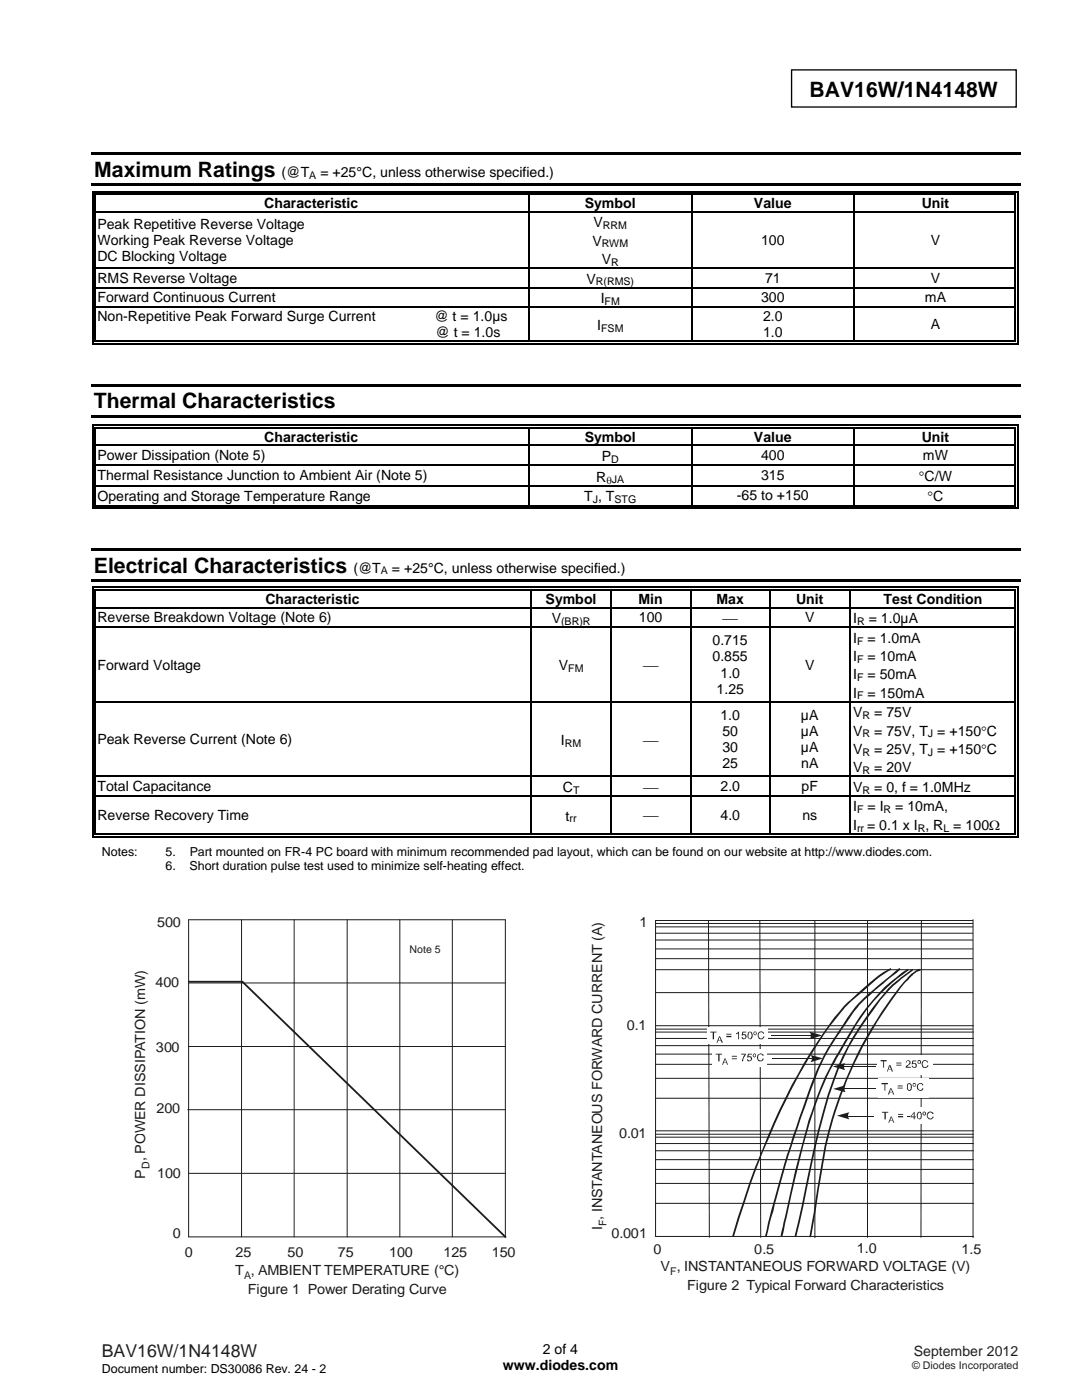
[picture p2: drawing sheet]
<svg xmlns="http://www.w3.org/2000/svg" width="216mm" height="279mm" viewBox="0 0 216 279" stroke-linecap="round" stroke-linejoin="round" font-family="sans-serif">
<path d="M157.9 13.9h44.9v7.5h-44.9z" fill="none" stroke="#000" stroke-width=".26"/>
<g fill="#000">
<path d="M18.3 30.4h185.4v.6h-185.4zM18.3 36.6h185.4v.5h-185.4zM18.4 38.1h.2v.8h-.2zM18.4 38.1h.7v.3h-.7zM18.9 38.7h.2v.2h-.2zM105.5 38.9h.2zM105.5 38.1h.7v.3h-.7zM105.5 38.7h.7v.2h-.7zM137.9 38.9h.2zM137.9 38.1h.7v.3h-.7zM137.9 38.7h.7v.2h-.7zM170.3 38.9h.3z"/>
<path d="M170.3 38.1h.8v.3h-.8zM170.3 38.7h.8v.2h-.8zM202.5 38.1h.8v.3h-.8zM202.5 38.7h.3v.2h-.3zM203 38.1h.3v.8h-.3zM18.4 42.2h.2v.2h-.2zM18.4 53.4h.2v.3h-.2zM18.4 57.3h.2v.3h-.2zM18.9 42.2h.2v.2h-.2zM18.9 53.4h.2v.3h-.2zM18.9 57.3h.2v.3h-.2zM105.5 42.2h.2v.2h-.2z"/>
<path d="M105.5 53.4h.2v.3h-.2zM105.5 57.3h.2v.3h-.2zM137.9 42.2h.2v.2h-.2zM137.9 53.4h.2v.3h-.2zM137.9 57.3h.2v.3h-.2zM170.3 42.2h.3v.2h-.3zM170.3 53.4h.3v.3h-.3zM170.3 57.3h.3v.3h-.3zM202.5 42.2h.3v.2h-.3zM202.5 53.4h.3v.3h-.3zM202.5 57.3h.3v.3h-.3zM203 42.2h.3v.2h-.3z"/>
<path d="M203 53.4h.3v.3h-.3zM203 57.3h.3v.3h-.3zM18.2 76.7h185.5v.5h-185.5zM18.4 61.2h.2v.3h-.2zM18.4 68.5h.7v.3h-.7zM18.9 61.2h.2v.3h-.2zM18.9 68h.2v.3h-.2zM105.5 61.2h.2v.3h-.2zM105.5 68h.7v.3h-.7zM137.9 61.2h.2v.3h-.2zM137.9 68h.7v.3h-.7zM137.9 68.5h.7v.3h-.7z"/>
<path d="M170.3 61.2h.3v.3h-.3zM170.3 68h.8v.3h-.8zM202.5 61.2h.3v.3h-.3zM202.5 68.5h.8v.3h-.8zM202.5 68h.3v.3h-.3zM203 61.2h.3v.3h-.3zM203 68h.3v.8h-.3zM18.2 82.8h185.5v.5h-185.5zM18.4 84.7h.2v.8h-.2zM18.4 84.7h.7v.3h-.7zM18.4 88.8h.2v.2h-.2zM18.4 92.7h.2v.2h-.2z"/>
<path d="M18.4 96.8h.2v.3h-.2zM18.9 85.2h.2v.3h-.2zM18.9 88.8h.2v.2h-.2zM18.9 92.7h.2v.2h-.2zM18.9 96.8h.2v.3h-.2zM105.5 85.5h.2zM105.5 84.7h.7v.3h-.7zM105.5 85.2h.7v.3h-.7zM105.5 88.8h.2v.2h-.2zM105.5 92.7h.2v.2h-.2zM105.5 96.8h.2v.3h-.2zM137.9 85.5h.2z"/>
<path d="M137.9 84.7h.7v.3h-.7zM137.9 85.2h.7v.3h-.7zM137.9 88.8h.2v.2h-.2zM137.9 92.7h.2v.2h-.2zM137.9 96.8h.2v.3h-.2zM170.3 85.5h.3zM170.3 84.7h.8v.3h-.8zM170.3 85.2h.8v.3h-.8zM170.3 88.8h.3v.2h-.3zM170.3 92.7h.3v.2h-.3zM170.3 96.8h.3v.3h-.3zM202.5 84.7h.8v.3h-.8z"/>
<path d="M202.5 85.2h.3v.3h-.3zM202.5 88.8h.3v.2h-.3zM202.5 92.7h.3v.2h-.3zM202.5 96.8h.3v.3h-.3zM203 84.7h.3v.8h-.3zM203 88.8h.3v.2h-.3zM203 92.7h.3v.2h-.3zM203 96.8h.3v.3h-.3zM18.2 109.4h185.5v.6h-185.5zM18.2 115.5h185.5v.6h-185.5zM18.4 101.3h.7v.2h-.7zM18.4 117.1h.2v.8h-.2z"/>
<path d="M18.4 117.1h.7v.3h-.7zM18.9 100.8h.2v.2h-.2zM18.9 117.6h.2v.3h-.2zM105.5 100.8h.7v.2h-.7zM105.9 117.9h.3zM105.9 117.1h.8v.3h-.8zM105.9 117.6h.8v.3h-.8zM121.8 117.9h.2zM121.8 117.1h.8v.3h-.8zM121.8 117.6h.8v.3h-.8zM137.7 117.9h.2zM137.7 117.1h.7v.3h-.7z"/>
<path d="M137.7 117.6h.7v.3h-.7zM137.9 100.8h.7v.2h-.7zM137.9 101.3h.7v.2h-.7zM153.5 117.9h.3zM153.5 117.1h.8v.3h-.8zM153.5 117.6h.8v.3h-.8zM169.4 117.9h.3zM169.4 117.1h.8v.3h-.8zM169.4 117.6h.8v.3h-.8zM170.3 100.8h.8v.2h-.8zM202.5 101.3h.8v.2h-.8zM202.5 100.8h.3v.2h-.3z"/>
<path d="M202.5 117.1h.8v.3h-.8zM202.5 117.6h.3v.3h-.3zM203 100.8h.3v.7h-.3zM203 117.1h.3v.8h-.3zM18.4 121.2h.2v.2h-.2zM18.4 125.1h.2v.2h-.2zM18.9 121.2h.2v.2h-.2zM18.9 125.1h.2v.2h-.2zM105.9 121.2h.3v.2h-.3zM105.9 125.1h.3v.2h-.3zM121.8 121.2h.2v.2h-.2zM121.8 125.1h.2v.2h-.2z"/>
<path d="M137.7 121.2h.2v.2h-.2zM137.7 125.1h.2v.2h-.2zM153.5 121.2h.3v.2h-.3zM153.5 125.1h.3v.2h-.3zM169.4 121.2h.3v.2h-.3zM169.4 125.1h.3v.2h-.3zM202.5 121.2h.3v.2h-.3zM202.5 125.1h.3v.2h-.3zM203 121.2h.3v.2h-.3zM203 125.1h.3v.2h-.3zM18.4 140h.2v.2h-.2zM18.4 154.8h.2v.3h-.2z"/>
<path d="M18.4 158.7h.2v.3h-.2zM18.9 140h.2v.2h-.2zM18.9 154.8h.2v.3h-.2zM18.9 158.7h.2v.3h-.2zM105.9 140h.3v.2h-.3zM105.9 154.8h.3v.3h-.3zM105.9 158.7h.3v.3h-.3zM121.8 140h.2v.2h-.2zM121.8 154.8h.2v.3h-.2zM121.8 158.7h.2v.3h-.2zM137.7 140h.2v.2h-.2zM137.7 154.8h.2v.3h-.2z"/>
<path d="M137.7 158.7h.2v.3h-.2zM153.5 140h.3v.2h-.3zM153.5 154.8h.3v.3h-.3zM153.5 158.7h.3v.3h-.3zM169.4 140h.3v.2h-.3zM169.4 154.8h.3v.3h-.3zM169.4 158.7h.3v.3h-.3zM202.5 140h.3v.2h-.3zM202.5 154.8h.3v.3h-.3zM202.5 158.7h.3v.3h-.3zM203 140h.3v.2h-.3zM203 154.8h.3v.3h-.3z"/>
<path d="M203 158.7h.3v.3h-.3zM18.4 166.8h.7v.3h-.7zM18.9 166.3h.2v.3h-.2zM105.9 166.3h.8v.3h-.8zM121.8 166.3h.8v.3h-.8zM137.7 166.3h.7v.3h-.7zM153.5 166.3h.8v.3h-.8zM169.4 166.3h.8v.3h-.8zM202.5 166.8h.8v.3h-.8zM202.5 166.3h.3v.3h-.3zM203 166.3h.3v.8h-.3z"/>
</g>
<g fill="none" stroke="#000" stroke-width=".25">
<path d="M18.5 38.9v3.3M19 38.9v3.3M19.1 38.3h86.4M19.1 38.8h86.4M105.6 38.9v3.3M106.2 38.3h31.7M106.2 38.8h31.7M138 38.9v3.3M138.6 38.3h31.7M138.6 38.8h31.7M170.5 38.9v3.3M171.1 38.3h31.4"/>
<path d="M171.1 38.8h31.4M202.6 38.9v3.3M203.1 38.9v3.3M18.5 42.4v11M18.5 53.7v3.6M18.5 57.6v3.6M19 42.4v11M19 53.7v3.6M19 57.6v3.6M19.1 42.3h86.4M19.1 53.5h86.4M19.1 57.4h86.4"/>
<path d="M105.6 42.4v11M105.6 53.7v3.6M105.6 57.6v3.6M105.7 42.3h32.2M105.7 53.5h32.2M105.7 57.4h32.2M138 42.4v11M138 53.7v3.6M138 57.6v3.6M138.1 42.3h32.2M138.1 53.5h32.2M138.1 57.4h32.2"/>
<path d="M170.5 42.4v11M170.5 53.7v3.6M170.5 57.6v3.6M170.6 42.3h31.9M170.6 53.5h31.9M170.6 57.4h31.9M202.6 42.4v11M202.6 53.7v3.6M202.6 57.6v3.6M203.1 42.4v11M203.1 53.7v3.6M203.1 57.6v3.6"/>
<path d="M18.5 61.5v7.3M19 61.5v6.5M19.1 61.3h86.4M19.1 68.6h118.8M19.1 68.1h86.4M105.6 61.5v6.5M105.7 61.3h32.2M106.2 68.1h31.7M138 61.5v6.5M138.1 61.3h32.2M138.6 68.6h63.9M138.6 68.1h31.7"/>
<path d="M170.5 61.5v6.5M170.6 61.3h31.9M171.1 68.1h31.4M202.6 61.5v6.5M203.1 61.5v6.5M18.5 85.5v3.3M18.5 89v3.7M18.5 92.9v3.9M18.5 97.1v4.4M19 85.5v3.3M19 89v3.7M19 92.9v3.9"/>
<path d="M19 97.1v3.7M19.1 84.8h86.4M19.1 85.3h86.4M19.1 88.9h86.4M19.1 92.8h86.4M19.1 96.9h86.4M105.6 85.5v3.3M105.6 89v3.7M105.6 92.9v3.9M105.6 97.1v3.7M105.7 88.9h32.2M105.7 92.8h32.2"/>
<path d="M105.7 96.9h32.2M106.2 84.8h31.7M106.2 85.3h31.7M138 85.5v3.3M138 89v3.7M138 92.9v3.9M138 97.1v3.7M138.1 88.9h32.2M138.1 92.8h32.2M138.1 96.9h32.2M138.6 84.8h31.7M138.6 85.3h31.7"/>
<path d="M170.5 85.5v3.3M170.5 89v3.7M170.5 92.9v3.9M170.5 97.1v3.7M170.6 88.9h31.9M170.6 92.8h31.9M170.6 96.9h31.9M171.1 84.8h31.4M171.1 85.3h31.4M202.6 85.5v3.3M202.6 89v3.7M202.6 92.9v3.9"/>
<path d="M202.6 97.1v3.7M203.1 85.5v3.3M203.1 89v3.7M203.1 92.9v3.9M203.1 97.1v3.7M18.5 117.9v3.3M19 117.9v3.3M19.1 101.4h118.8M19.1 100.9h86.4M19.1 117.2h86.8M19.1 117.8h86.8M106 117.9v3.3"/>
<path d="M106.2 100.9h31.7M106.7 117.2h15.1M106.7 117.8h15.1M121.9 117.9v3.3M122.6 117.2h15.1M122.6 117.8h15.1M137.8 117.9v3.3M138.4 117.2h15.1M138.4 117.8h15.1M138.6 101.4h63.9M138.6 100.9h31.7M153.7 117.9v3.3"/>
<path d="M154.3 117.2h15.1M154.3 117.8h15.1M169.5 117.9v3.3M170.2 117.2h32.3M170.2 117.8h32.3M171.1 100.9h31.4M202.6 117.9v3.3M203.1 117.9v3.3M18.5 121.4v3.7M18.5 125.3v14.7M19 121.4v3.7M19 125.3v14.7"/>
<path d="M19.1 121.3h86.8M19.1 125.2h86.8M106 121.4v3.7M106 125.3v14.7M106.2 121.3h15.6M106.2 125.2h15.6M121.9 121.4v3.7M121.9 125.3v14.7M122 121.3h15.7M122 125.2h15.7M137.8 121.4v3.7M137.8 125.3v14.7"/>
<path d="M137.9 121.3h15.6M137.9 125.2h15.6M153.7 121.4v3.7M153.7 125.3v14.7M153.8 121.3h15.6M153.8 125.2h15.6M169.5 121.4v3.7M169.5 125.3v14.7M169.7 121.3h32.8M169.7 125.2h32.8M202.6 121.4v3.7M202.6 125.3v14.7"/>
<path d="M203.1 121.4v3.7M203.1 125.3v14.7M18.5 140.2v14.6M18.5 155.1v3.6M18.5 159v8.1M19 140.2v14.6M19 155.1v3.6M19 159v7.3M19.1 140.1h86.8M19.1 154.9h86.8M19.1 158.9h86.8M106 140.2v14.6"/>
<path d="M106 155.1v3.6M106 159v7.3M106.2 140.1h15.6M106.2 154.9h15.6M106.2 158.9h15.6M121.9 140.2v14.6M121.9 155.1v3.6M121.9 159v7.3M122 140.1h15.7M122 154.9h15.7M122 158.9h15.7M137.8 140.2v14.6"/>
<path d="M137.8 155.1v3.6M137.8 159v7.3M137.9 140.1h15.6M137.9 154.9h15.6M137.9 158.9h15.6M153.7 140.2v14.6M153.7 155.1v3.6M153.7 159v7.3M153.8 140.1h15.6M153.8 154.9h15.6M153.8 158.9h15.6M169.5 140.2v14.6"/>
<path d="M169.5 155.1v3.6M169.5 159v7.3M169.7 140.1h32.8M169.7 154.9h32.8M169.7 158.9h32.8M202.6 140.2v14.6M202.6 155.1v3.6M202.6 159v7.3M203.1 140.2v14.6M203.1 155.1v3.6M203.1 159v7.3M19.1 167h183.4"/>
<path d="M19.1 166.5h86.8M106.7 166.5h15.1M122.6 166.5h15.1M138.4 166.5h15.1M154.3 166.5h15.1M170.2 166.5h32.3"/>
</g>
<path d="M37.6 183.6h63.2v63.2h-63.2zM37.6 196.2h63.2M48.2 183.6v63.2M58.7 183.6v63.2M69.3 183.6v63.2M79.8 183.6v63.2M90.3 183.6v63.2M37.6 208.9h63.2M37.5 221.5h63.3M37.6 234.2h63.2" fill="none" stroke="#1f1a17" stroke-width=".2"/>
<path d="M37.6 195.7h10.9v.4h-10.9zM48.5 195.7v.2zM48.5 195.8l52.6 51-.3 .3-52.5-51z" fill="#1f1a17"/>
<g fill="none" stroke="#1f1a17" stroke-width=".2">
<path d="M130.8 198.1h63.4M130.8 184.3h63.3M130.8 193.5h63.3M130.8 191.3h63.3M130.8 189.4h63.3M130.8 186.2h63.3M130.8 187.6h63.3M130.8 185h63.3M141.4 183.7l.1 63.2M151.6 183.7l.2 63.2M162.6 183.7v63.3M173.1 183.7v63.2"/>
<path d="M183.9 183.7l-.1 63.2M194.1 183.7h-63.3v63.1h63.4M194.2 183.5v63.5M130.8 215.2h63.4M130.8 212.4h63.4M130.8 206h63.4M130.8 207.2h63.4M130.8 208.7h63.4M130.8 219.2h63.4M130.8 210.4h63.4M130.8 205.4h63.3M130.9 204.7h63.3"/>
<path d="M130.8 225.7h63.4M130.8 233.4h63.4M130.8 228.2h63.4M130.8 226.9h63.4M130.8 226.4h63.4M130.8 236.2h63.4M130.8 229.7h63.4M130.8 231.4h63.4M130.8 240.2h63.4"/>
</g>
<g fill="#1f1a17">
<path d="M155.5 221.5l.4 .1a161.9 161.9 0 0 0-9.4 25.2l-.4-.1a167.8 167.8 0 0 1 9.4-25.2zM165.2 204.8l.3 .2-5 7.8-2.3 4.1-2.3 4.7-.4-.1a100.1 100.1 0 0 1 9.7-16.7zM166.5 203l.3 .3-1.3 1.7-.3-.2zM167.9 201.3l.4 .2-1.5 1.8-.3-.3zM168.1 201.4l.2 .1zM168.4 200.8l.4-.4 .2 .2-.7 .9-.4-.2zM168.8 200.4l.8-.8 .2 .3-.8 .7zM169.7 199.8l.2 .1zM169.6 199.6l.3 .3zM169.7 199.8l.1 .1zM169.6 199.6l2.1-1.8 .2 .3-2.1 1.8zM171.7 197.8l1.5-1.4a18.9 18.9 0 0 1 4.6-3.2v.3a23.4 23.4 0 0 0-5.9 4.6z"/>
<path d="M152.6 246.8h.4zM153.9 241.5l.4 .2-1.3 5.1h-.4zM154.6 239.1l.3 .1-.6 2.5-.4-.2zM157 230.7l.3 .1-2.4 8.4-.3-.1zM159.5 223.1h.3l-.6 1.9-1.9 5.8-.3-.1zM159.5 223.1h.3zM159.5 223.1h.1zM166.3 207.3l.3 .3a54.3 54.3 0 0 0-5.9 13.3l-.9 2.2h-.3l1.2-3.5a51.1 51.1 0 0 1 5.6-12.3zM168 204.8l.3 .2-1.7 2.6-.3-.3zM172.4 199.1l.3 .3-2.3 2.5-2.1 3.1-.3-.2 1-1.6a20.2 20.2 0 0 1 3.4-4.1zM172.4 199.1l3.6-3 .2 .2-3.5 3.1zM176.1 196.2l.1 .1zM176 196.1l3.5-2.9 .2 .2-3.5 2.9z"/>
<path d="M156.6 243h.4l-.9 3.8-.3-.1zM166.2 211.7l.4 .3a73.8 73.8 0 0 0-6.8 18.4l-2.8 12.6h-.4a237.2 237.2 0 0 1 4.7-19.4l2-5.4a41.7 41.7 0 0 1 2.9-6.5zM167.1 210.3l.3 .2-.8 1.5-.4-.3zM171.6 202.8l.3 .2-1.1 1.6-3.4 5.9-.3-.2zM176.5 197l.2 .3a32.2 32.2 0 0 0-4.8 5.7l-.3-.2 1.2-1.7zM176.5 197l3.5-2.9 1.1-.7 .2 .2-2.3 1.7-2.3 2z"/>
<path d="M158.5 246.8h.4zM158.7 246.8h.2zM161.2 234.7l.3 .1-2.6 12h-.4zM163.2 225.6l.3 .1-2 9.1-.3-.1zM167.1 213.1l.3 .1a85.2 85.2 0 0 0-3.9 12.5l-.3-.1a85.2 85.2 0 0 1 3.9-12.5zM171.2 205.3l.3 .2a39.8 39.8 0 0 0-4.1 7.7l-.3-.1a49.4 49.4 0 0 1 4.1-7.8zM171.2 205.2l.1-.1 .3 .3-.1 .1zM177.2 197.3l.3 .2-1.8 2-4.1 5.9-.3-.3a62.4 62.4 0 0 1 5.9-7.8zM177.4 197.3l.1 .2zM177.2 197.3l.3 .2zM177.2 197.3h.2zM178 196.5l2.7-2.1 .2 .2-3.4 2.9-.3-.2zM180.7 194.4l1.3-1 .2 .2-1.3 1z"/>
<path d="M163 237.5h.4l-1.6 9.4-.3-.1zM165.2 225.8l.4 .1-.7 2.8-1.5 8.8h-.4l1.5-8.9zM171.9 208.6l.4 .2a78.7 78.7 0 0 0-6.7 17.1l-.4-.1a85 85 0 0 1 6.7-17.2zM179.5 196.9l.3 .2a92.1 92.1 0 0 0-7.5 11.7l-.4-.2 2-3.4a73.2 73.2 0 0 1 5.6-8.3zM180.4 195.9l.7-.7 .2 .3-1.5 1.6-.3-.2zM181.1 195.1l.1-.1 .3 .2-.2 .3-.2-.3zM181.6 194.6l.2 .3-.3 .3-.3-.2zM181.6 194.6l.3-.3 .3 .3-.4 .3zM181.9 194.3l.2-.1 .1 .3v.1zM182.1 194.2l1.1-.8h.4l.1 .3-.8 .3-.7 .5z"/>
</g>
<g fill="#fff">
<path d="M175.4 221h11.3v3.2h-11.3z"/>
<path d="M141.1 205h12.1v3.3h-12.1z"/>
<path d="M142.2 209.4h10.9v3.5h-10.9z"/>
<path d="M175 210.7h11.2v3.8h-11.2z"/>
<path d="M175.3 215.3h10.1v3.8h-10.1z"/>
</g>
<g fill="#1f1a17">
<path d="M176 221.9h1.2v.2h-.5v1.3h-.2v-1.3h-.5z" fill-rule="evenodd"/>
<path d="M179.2 222.3h1v.2h-1zM179.2 222.7h1v.3h-1z" fill-rule="evenodd"/>
<path d="M182.4 221.9l.1 .9h.3v.2h-.3v.4h-.2v-.4h-.6v-.2zM182.3 222.1l-.5 .7h.5z" fill-rule="evenodd"/>
<path d="M183.1 222l.6-.1 .2 .4v.9l-.5 .2a.89 .89 0 0 1-.3-1.4zM183.3 222.1l-.2 .6 .1 .4 .3 .1 .2-.1 .1-.4-.1-.6-.3-.1z" fill-rule="evenodd"/>
<path d="M184.3 221.9l.1-.1 .4 .3v.3l-.4 .3-.3-.3v-.3zM184.3 222v.4l.2 .1 .1-.4z" fill-rule="evenodd"/>
<path d="M185.1 222.1l.2-.2a.71 .71 0 0 1 1 .4h-.3l-.2-.2a.59 .59 0 0 0-.7 .5 .59 .59 0 0 0 .7 .6l.3-.4 .2 .1a.77 .77 0 0 1-1 .4l-.2-.2a.83 .83 0 0 1 0-1z" fill-rule="evenodd"/>
<path d="M177.8 222.8h.1l.5 1.3h-.1l-.2-.5h-.5l-.2 .5h-.2zM177.8 223l-.1 .6h.4z" fill-rule="evenodd"/>
<path d="M141.7 205.9h1.3v.2h-.5v1.3h-.3v-1.3h-.5z" fill-rule="evenodd"/>
<path d="M144.9 206.3h1v.2h-1zM144.9 206.7h1v.3h-1z" fill-rule="evenodd"/>
<path d="M146.9 206.2l.6-.3v1.5h-.2v-1.2l-.3 .2z" fill-rule="evenodd"/>
<path d="M148.1 205.9h.8v.2h-.6l-.1 .4h.6l.2 .4-.2 .3-.3 .2h-.3l-.2-.2v-.2h.1l.2 .2 .4-.1v-.4l-.1-.1-.6 .1z" fill-rule="evenodd"/>
<path d="M149.2 206.1l.6-.2 .3 .4a.85 .85 0 0 1-.3 1.1h-.1a1.06 1.06 0 0 1-.5-1.3zM149.4 206.1l-.1 .8 .2 .3h.3l.2-.5-.1-.4-.2-.3z" fill-rule="evenodd"/>
<path d="M150.5 205.9a.37 .37 0 0 1 .5 .3 .37 .37 0 0 1-.5 .4l-.2-.2v-.3zM150.4 206.2a.25 .25 0 0 0 .5 0 .25 .25 0 0 0-.5 0z" fill-rule="evenodd"/>
<path d="M151.4 206.1l.5-.3 .5 .3 .1 .2h-.2a.48 .48 0 0 0-.5-.3 .48 .48 0 0 0-.4 .5v.3l.3 .4h.3l.3-.4 .2 .1-.4 .5-.7-.1-.2-.5z" fill-rule="evenodd"/>
<path d="M143.5 206.8h.2l.6 1.3h-.3l-.2-.4h-.5l-.1 .4h-.2zM143.6 207l-.2 .6h.4z" fill-rule="evenodd"/>
<path d="M142.8 210.3h1.3v.2h-.5v1.3h-.3v-1.3h-.5z" fill-rule="evenodd"/>
<path d="M146 210.7h1v.2h-1zM146 211.2h1v.2h-1z" fill-rule="evenodd"/>
<path d="M147.9 210.3h.9l-.6 1.5h-.1v-.2l.6-1.1h-.8z" fill-rule="evenodd"/>
<path d="M149.2 210.3h.8v.2h-.6l-.1 .4h.6l.2 .4a.66 .66 0 0 1-.9 .4l-.1-.3h.1l.2 .2 .4-.1v-.4l-.1-.1-.6 .1z" fill-rule="evenodd"/>
<path d="M150.3 210.4l.2-.2 .4 .3v.3l-.2 .2-.2 .1-.2-.2zM150.4 210.4v.4a.24 .24 0 0 0 .4-.2 .24 .24 0 0 0-.4-.2z" fill-rule="evenodd"/>
<path d="M151.4 210.4a.67 .67 0 0 1 1 .3h-.2a.49 .49 0 0 0-.5-.3 .49 .49 0 0 0-.4 .3l.1 .8 .6 .1 .2-.4 .2 .1-.1 .3a.76 .76 0 0 1-1.2-.1 .76 .76 0 0 1 .3-1.1z" fill-rule="evenodd"/>
<path d="M144.6 211.2h.2l.5 1.3h-.2l-.2-.4h-.5l-.1 .4h-.2zM144.7 211.4l-.2 .6h.4z" fill-rule="evenodd"/>
<path d="M175.7 211.6h1.2v.2h-.5v1.3h-.2v-1.3h-.5z" fill-rule="evenodd"/>
<path d="M178.9 212.1h1v.1h-1zM178.9 212.5h1v.2h-1z" fill-rule="evenodd"/>
<path d="M180.8 211.8l.4-.2 .5 .2-.1 .6-.6 .5h.7v.2h-1l.1-.4 .7-.5-.2-.5h-.2l-.2 .4h-.2z" fill-rule="evenodd"/>
<path d="M182.1 211.6h.7v.2h-.6v.4h.5l.2 .2-.1 .6-.4 .2-.5-.5h.2l.2 .3a.36 .36 0 0 0 .4-.5 .36 .36 0 0 0-.6-.1h-.2z" fill-rule="evenodd"/>
<path d="M183.2 211.6h.5v.6l-.4 .1-.2-.1zM183.3 211.7l-.1 .3 .1 .2h.2l.1-.4z" fill-rule="evenodd"/>
<path d="M184.1 211.8l.2-.2h.4l.4 .2 .1 .2-.2 .1a.51 .51 0 0 0-.7-.3 .51 .51 0 0 0-.2 .7l.2 .3 .3 .2 .2-.1 .2-.3 .3 .1-.5 .4h-.6a1.08 1.08 0 0 1-.1-1.3z" fill-rule="evenodd"/>
<path d="M177.4 212.6h.3l.5 1.2h-.3l-.1-.4h-.6v.4h-.2zM177.5 212.7l-.2 .6h.5z" fill-rule="evenodd"/>
<path d="M175.9 216.1h1.3v.3h-.5v1.3h-.2v-1.3h-.6z" fill-rule="evenodd"/>
<path d="M179.1 216.6h1v.2h-1zM179.1 217.1h1v.1h-1z" fill-rule="evenodd"/>
<path d="M181.1 216.2l.4-.1a.89 .89 0 0 1 .5 .8 .89 .89 0 0 1-.5 .8 .62 .62 0 0 1-.5-.7v-.5zM181.2 216.4l-.1 .8 .4 .4 .2-.4v-.6l-.2-.3z" fill-rule="evenodd"/>
<path d="M182.2 216.2l.4-.1 .2 .5-.2 .3h-.3a.45 .45 0 0 1-.1-.7zM182.3 216.3l-.1 .3 .3 .2 .2-.4z" fill-rule="evenodd"/>
<path d="M183 216.5l.2-.1a.59 .59 0 0 1 .6-.3 .59 .59 0 0 1 .5 .5h-.2l-.4-.3a.67 .67 0 0 0-.5 .6 .67 .67 0 0 0 .5 .7l.4-.5 .2 .1a.67 .67 0 0 1-.9 .4 .67 .67 0 0 1-.4-.9z" fill-rule="evenodd"/>
<path d="M177.7 217.1h.1l.6 1.3h-.2l-.1-.4h-.6l-.1 .4h-.2zM177.8 217.2l-.2 .7h.4z" fill-rule="evenodd"/>
</g>
<path d="M181 222.7h.6v.2h-.6z" fill="#1f1a17"/>
<path d="M168.3 222.7h6" fill="none" stroke="#1f1a17" stroke-width=".2"/>
<path d="M167 222.7l2.5-.7-.3 .5v.4l.3 .5z" fill-rule="evenodd" fill="#1f1a17"/>
<path d="M154 211.2h8.9" fill="none" stroke="#1f1a17" stroke-width=".2"/>
<path d="M161.8 210.5l2.4 .7-2.4 .8 .2-.5v-.4z" fill-rule="evenodd" fill="#1f1a17"/>
<path d="M167.4 212.9h7.2" fill="none" stroke="#1f1a17" stroke-width=".2"/>
<path d="M166.2 212.8l2.5-.6-.2 .1a.83 .83 0 0 0 0 1l.2 .3z" fill-rule="evenodd" fill="#1f1a17"/>
<path d="M167.5 217.3h7.3" fill="none" stroke="#1f1a17" stroke-width=".2"/>
<path d="M166.2 217.3l2.6-.7-.3 .3v.8l.3 .3z" fill-rule="evenodd" fill="#1f1a17"/>
<path d="M153.8 206.7h9" fill="none" stroke="#1f1a17" stroke-width=".2"/>
<path d="M161.5 205.9l2.5 .8-2.5 .7 .2-.2a1.38 1.38 0 0 0-.2-1.3z" fill-rule="evenodd" fill="#1f1a17"/>
<g font-size="4.2">
<text x="161.5" y="19.3">BAV16W/1N4148W</text>
<text x="18.8" y="35.3">Maximum Ratings</text>
<text x="18.7" y="81.5">Thermal Characteristics</text>
<text x="18.7" y="114.3">Electrical Characteristics</text>
</g>
<text font-size="3.5" fill="#231f20" x="20.3" y="270.9">BAV16W/1N4148W</text>
<g font-size="2.8">
<text x="56.2" y="35.3">(@T</text>
<text x="63.9" y="35.3">= +25°C, unless otherwise specified.)</text>
<text x="52.7" y="41.5">Characteristic</text>
<text x="116.7" y="41.5">Symbol</text>
<text x="150.4" y="41.5">Value</text>
<text x="183.9" y="41.5">Unit</text>
<text x="19.4" y="45.7">Peak Repetitive Reverse Voltage</text>
<text x="118.4" y="45.4">V</text>
<text x="19.4" y="48.9">Working Peak Reverse Voltage</text>
<text x="19.4" y="52.1">DC Blocking Voltage</text>
<text x="118.2" y="49">V</text>
<text x="120.1" y="52.7">V</text>
<text x="151.9" y="48.9">100</text>
<text x="185.7" y="48.9">V</text>
<text x="19.4" y="56.5">RMS Reverse Voltage</text>
<text x="117" y="56.6">V</text>
<text x="152.7" y="56.5">71</text>
<text x="185.7" y="56.5">V</text>
<text x="19.4" y="60.4">Forward Continuous Current</text>
<text x="19.4" y="64.1">Non-Repetitive Peak Forward Surge Current</text>
<text x="86.7" y="64.1">@ t = 1.0µs</text>
<text x="119.2" y="65.8">I</text>
<text x="119.9" y="60.5">I</text>
<text x="151.9" y="60.4">300</text>
<text x="152.3" y="64.1">2.0</text>
<text x="184.6" y="60.4">mA</text>
<text x="185.7" y="65.7">A</text>
<text x="86.9" y="67.3">@ t = 1.0s</text>
<text x="152.3" y="67.3">1.0</text>
<text x="52.7" y="88.1">Characteristic</text>
<text x="116.7" y="88.1">Symbol</text>
<text x="150.4" y="88.1">Value</text>
<text x="183.9" y="88.1">Unit</text>
<text x="19.4" y="91.8">Power Dissipation (Note 5)</text>
<text x="19.4" y="95.9">Thermal Resistance Junction to Ambient Air (Note 5)</text>
<text x="120.1" y="92">P</text>
<text x="151.9" y="95.9">315</text>
<text x="151.9" y="91.8">400</text>
<text x="183.4" y="96">°C/W</text>
<text x="184.2" y="91.8">mW</text>
<text x="19.4" y="99.9">Operating and Storage Temperature Range</text>
<text x="116.6" y="100">T , T</text>
<text x="119" y="96.1">R</text>
<text x="147" y="99.9">-65 to +150</text>
<text x="185.1" y="100">°C</text>
<text x="70.5" y="114.3">(@T</text>
<text x="78.2" y="114.3">= +25°C, unless otherwise specified.)</text>
<text x="19.4" y="124.2">Reverse Breakdown Voltage (Note 6)</text>
<text x="53" y="120.5">Characteristic</text>
<text x="108.9" y="120.5">Symbol</text>
<text x="110.1" y="124.4">V</text>
<text x="127.4" y="120.5">Min</text>
<text x="127.5" y="124.2">100</text>
<text x="143" y="120.5">Max</text>
<text x="144.3" y="124.4">⎯</text>
<text x="158.8" y="120.5">Unit</text>
<text x="160.7" y="124.2">V</text>
<text x="170.2" y="124.4">I</text>
<text x="173.3" y="124.4">= 1.0µA</text>
<text x="176.3" y="120.5">Test Condition</text>
<text x="142.2" y="128.8">0.715</text>
<text x="142.2" y="132">0.855</text>
<text x="170.2" y="131.9">I</text>
<text x="170.2" y="128.3">I</text>
<text x="173.1" y="128.3">= 1.0mA</text>
<text x="173.1" y="131.9">= 10mA</text>
<text x="19.4" y="133.6">Forward Voltage</text>
<text x="111.5" y="133.8">V</text>
<text x="128.4" y="133.8">⎯</text>
<text x="143.8" y="135.3">1.0</text>
<text x="160.7" y="133.6">V</text>
<text x="170.2" y="135.6">I</text>
<text x="173.1" y="135.6">= 50mA</text>
<text x="143" y="138.5">1.25</text>
<text x="143.8" y="143.6">1.0</text>
<text x="159.8" y="143.6">µA</text>
<text x="170.2" y="143.1">V</text>
<text x="170.2" y="139.2">I</text>
<text x="173.1" y="139.2">= 150mA</text>
<text x="174.4" y="143.2">= 75V</text>
<text x="19.4" y="148.5">Peak Reverse Current (Note 6)</text>
<text x="111.9" y="148.6">I</text>
<text x="128.4" y="148.6">⎯</text>
<text x="144.1" y="146.9">50</text>
<text x="159.8" y="146.9">µA</text>
<text x="170.2" y="146.8">V</text>
<text x="174.4" y="146.8">= 75V, T = +150°C</text>
<text x="144.1" y="150.1">30</text>
<text x="144.1" y="153.3">25</text>
<text x="159.8" y="150.1">µA</text>
<text x="159.9" y="153.3">nA</text>
<text x="170.2" y="150.5">V</text>
<text x="170.2" y="154.1">V</text>
<text x="174.4" y="150.5">= 25V, T = +150°C</text>
<text x="174.4" y="154.1">= 20V</text>
<text x="19.4" y="157.9">Total Capacitance</text>
<text x="112.3" y="158">C</text>
<text x="128.4" y="158">⎯</text>
<text x="143.8" y="157.9">2.0</text>
<text x="159.9" y="157.9">pF</text>
<text x="170.2" y="161.9">I</text>
<text x="170.2" y="158">V</text>
<text x="173.1" y="161.9">= I</text>
<text x="174.4" y="158">= 0, f = 1.0MHz</text>
<text x="178.6" y="161.9">= 10mA,</text>
<text x="19.4" y="163.6">Reverse Recovery Time</text>
<text x="112.9" y="163.8">t</text>
<text x="128.4" y="163.7">⎯</text>
<text x="143.8" y="163.6">4.0</text>
<text x="160.1" y="163.6">ns</text>
<text x="170.2" y="165.6">I</text>
<text x="173" y="165.6">= 0.1 x I , R = 100Ω</text>
<text x="100.3" y="273.5">www.diodes.com</text>
<text x="108.3" y="270.2">2 of 4</text>
</g>
<g font-size="2.8" fill="#1f1a17">
<text x="31.4" y="185.1">500</text>
<text x="127.6" y="185.1">1</text>
<text x="31" y="197">400</text>
<text x="31.1" y="209.9">300</text>
<text x="125.1" y="205.6">0.1</text>
<text x="31.2" y="222.1">200</text>
<text x="123.5" y="227">0.01</text>
<text x="29" y="235.3" transform="rotate(-90 29 235.3)">P , POWER DISSIPATION (mW)</text>
<text x="31.4" y="235.2">100</text>
<text x="120.1" y="245.5" transform="rotate(-90 120.1 245.5)">I , INSTANTANEOUS FORWARD CURRENT (A)</text>
<text x="34.5" y="247">0</text>
<text x="36.9" y="250.8">0</text>
<text x="47" y="250.8">25</text>
<text x="57.3" y="250.8">50</text>
<text x="67.4" y="250.8">75</text>
<text x="77.7" y="250.8">100</text>
<text x="88.5" y="250.8">125</text>
<text x="98.1" y="250.8">150</text>
<text x="122" y="247.1">0.001</text>
<text x="130.4" y="250.3">0</text>
<text x="150.5" y="250.2">0.5</text>
<text x="171" y="250.1">1.0</text>
<text x="191.9" y="250.3">1.5</text>
<text x="46.9" y="254.5">T , AMBIENT TEMPERATURE (°C)</text>
<text x="131.8" y="253.7">V , INSTANTANEOUS FORWARD VOLTAGE (V)</text>
<text x="137.1" y="257.5">Figure 2 Typical Forward Characteristics</text>
<text x="49.5" y="258.3">Figure 1 Power Derating Curve</text>
</g>
<text font-size="2.8" fill="#231f20" x="182.3" y="270.6">September 2012</text>
<g font-size="2.5">
<text x="20.3" y="170.8">Notes:</text>
<text x="33" y="173.6">6.</text>
<text x="33" y="170.8">5.</text>
<text x="37.8" y="173.6">Short duration pulse test used to minimize self-heating effect.</text>
<text x="37.8" y="170.8">Part mounted on FR-4 PC board with minimum recommended pad layout, which can be found on our website at http://www.diodes.com.</text>
<text x="20.3" y="274">Document number: DS30086 Rev. 24 - 2</text>
</g>
<g font-size="2.1">
<text x="61.7" y="35.6">A</text>
<text x="120.3" y="45.7">RRM</text>
<text x="120.1" y="49.4">RWM</text>
<text x="122" y="53">R</text>
<text x="118.9" y="57">R(RMS)</text>
<text x="120.6" y="60.9">FM</text>
<text x="120" y="66.2">FSM</text>
<text x="122" y="92.3">D</text>
<text x="118.3" y="100.4">J</text>
<text x="121" y="96.6">θJA</text>
<text x="122.6" y="100.4">STG</text>
<text x="76" y="114.6">A</text>
<text x="112" y="124.7">(BR)R</text>
<text x="171" y="124.7">R</text>
<text x="171" y="128.7">F</text>
<text x="113.4" y="134.1">FM</text>
<text x="171" y="132.3">F</text>
<text x="171" y="136">F</text>
<text x="171" y="139.6">F</text>
<text x="172.1" y="143.5">R</text>
<text x="112.7" y="149">RM</text>
<text x="172.1" y="147.2">R</text>
<text x="185.2" y="147.2">J</text>
<text x="172.1" y="150.8">R</text>
<text x="172.1" y="154.5">R</text>
<text x="185.2" y="150.8">J</text>
<text x="114.3" y="158.4">T</text>
<text x="172.1" y="158.4">R</text>
<text x="113.6" y="164.1">rr</text>
<text x="171" y="162.3">F</text>
<text x="171" y="165.9">rr</text>
<text x="176.3" y="162.3">R</text>
<text x="183.1" y="165.9">R</text>
<text x="188.3" y="165.9">L</text>
</g>
<g font-size="2.1" fill="#1f1a17">
<text x="81.7" y="190.2">Note 5</text>
<text x="29.8" y="233.3" transform="rotate(-90 29.8 233.3)">D</text>
<text x="121" y="244.7" transform="rotate(-90 121 244.7)">F</text>
<text x="48.7" y="255.3">A</text>
<text x="133.8" y="254.6">F</text>
</g>
<text font-size="2.1" fill="#231f20" x="182" y="273.2">© Diodes Incorporated</text>
</svg>
